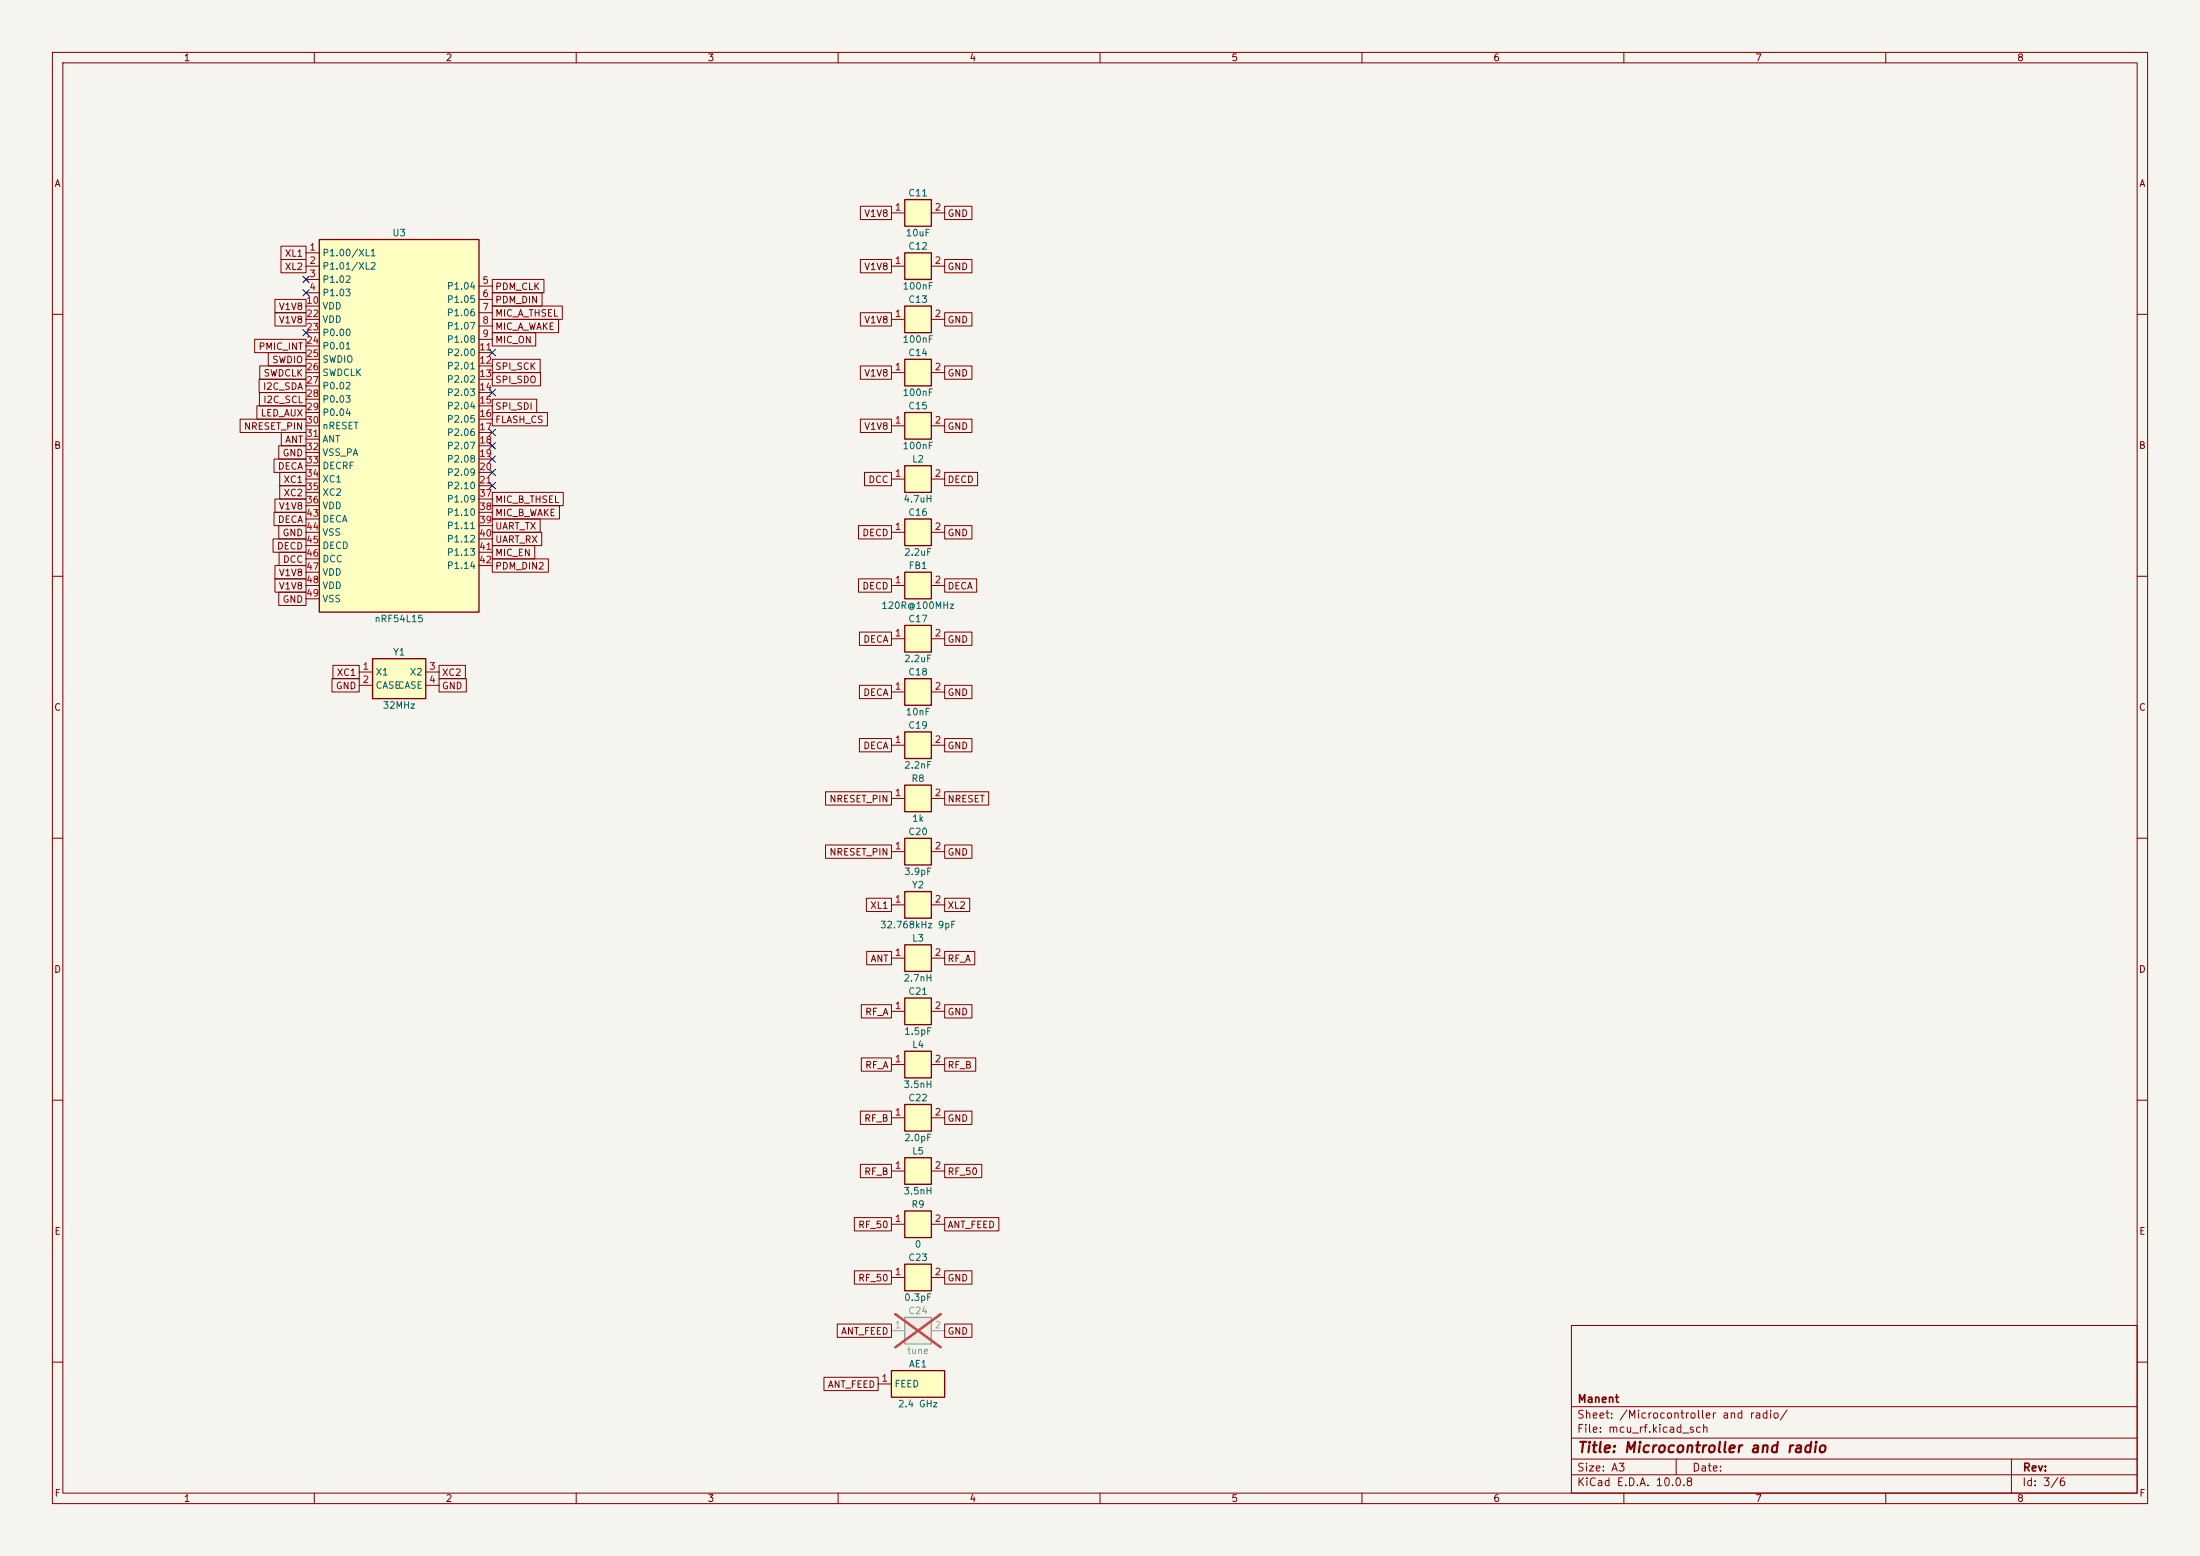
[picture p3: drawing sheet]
<svg xmlns="http://www.w3.org/2000/svg" width="420mm" height="297mm" viewBox="0 0 420 297" stroke-linecap="round" stroke-linejoin="round" font-family="sans-serif">
<path d="M0 0h420v297h-420z" fill="#f5f4ef" stroke="#f5f4ef" stroke-width=".19"/>
<g fill="none" stroke="#840000" stroke-width=".19">
<path d="M10 10h400v277h-400zM12 12h396v273h-396zM60 10v2M110 10v2M160 10v2M210 10v2M260 10v2M310 10v2M360 10v2M10 60h2M408 60h2M10 110h2"/>
<path d="M408 110h2M10 160h2M408 160h2M10 210h2M408 210h2M300 253h108v32h-108zM10 260h2M300 278.5h108M300 274.5h108M300 268.5h108M320 278.5v3M384 278.5v6.5"/>
<path d="M408 260h2M60 285v2M110 285v2M160 285v2M210 285v2M260 285v2M300 281.5h108M310 285v2M360 285v2"/>
</g>
<path d="M172.7 180.3h5.1v5.1h-5.1z" fill="#ffffc2"/>
<path d="M172.7 180.3h5.1v5.1h-5.1z" fill="none" stroke="#840000" stroke-width=".25"/>
<path d="M170.2 182.9h2.5M177.8 182.9h2.5" fill="none" stroke="#840000" stroke-width=".19"/>
<path d="M172.7 68.6h5.1v5.1h-5.1z" fill="#ffffc2"/>
<path d="M172.7 68.6h5.1v5.1h-5.1z" fill="none" stroke="#840000" stroke-width=".25"/>
<path d="M170.2 71.1h2.5M177.8 71.1h2.5" fill="none" stroke="#840000" stroke-width=".19"/>
<path d="M172.7 58.4h5.1v5.1h-5.1z" fill="#ffffc2"/>
<path d="M172.7 58.4h5.1v5.1h-5.1z" fill="none" stroke="#840000" stroke-width=".25"/>
<path d="M170.2 61h2.5M177.8 61h2.5" fill="none" stroke="#840000" stroke-width=".19"/>
<path d="M172.7 129.5h5.1v5.1h-5.1z" fill="#ffffc2"/>
<path d="M172.7 129.5h5.1v5.1h-5.1z" fill="none" stroke="#840000" stroke-width=".25"/>
<path d="M170.2 132.1h2.5M177.8 132.1h2.5" fill="none" stroke="#840000" stroke-width=".19"/>
<path d="M172.7 119.4h5.1v5.1h-5.1z" fill="#ffffc2"/>
<path d="M172.7 119.4h5.1v5.1h-5.1z" fill="none" stroke="#840000" stroke-width=".25"/>
<path d="M170.2 121.9h2.5M177.8 121.9h2.5" fill="none" stroke="#840000" stroke-width=".19"/>
<path d="M172.7 48.3h5.1v5h-5.1z" fill="#ffffc2"/>
<path d="M172.7 48.3h5.1v5h-5.1z" fill="none" stroke="#840000" stroke-width=".25"/>
<path d="M170.2 50.8h2.5M177.8 50.8h2.5" fill="none" stroke="#840000" stroke-width=".19"/>
<path d="M172.7 38.1h5.1v5.1h-5.1z" fill="#ffffc2"/>
<path d="M172.7 38.1h5.1v5.1h-5.1z" fill="none" stroke="#840000" stroke-width=".25"/>
<path d="M170.2 40.6h2.5M177.8 40.6h2.5" fill="none" stroke="#840000" stroke-width=".19"/>
<path d="M170.2 261.6h10.1v5.1h-10.1z" fill="#ffffc2"/>
<path d="M170.2 261.6h10.1v5.1h-10.1z" fill="none" stroke="#840000" stroke-width=".25"/>
<path d="M167.6 264.2h2.6" fill="none" stroke="#840000" stroke-width=".19"/>
<path d="M172.7 251.5h5.1v5h-5.1z" fill="#ebeae8"/>
<path d="M172.7 251.5h5.1v5h-5.1z" fill="none" stroke="#9c9b98" stroke-width=".25"/>
<path d="M170.2 254h2.5M177.8 254h2.5" fill="none" stroke="#9c9b98" stroke-width=".19"/>
<path d="M170.9 250.8l8.7 6.4M179.6 250.8l-8.7 6.4" fill="none" stroke="#e12e31" stroke-width=".46"/>
<path d="M172.7 88.9h5.1v5.1h-5.1z" fill="#ffffc2"/>
<path d="M172.7 88.9h5.1v5.1h-5.1z" fill="none" stroke="#840000" stroke-width=".25"/>
<path d="M170.2 91.4h2.5M177.8 91.4h2.5" fill="none" stroke="#840000" stroke-width=".19"/>
<path d="M172.7 170.2h5.1v5.1h-5.1z" fill="#ffffc2"/>
<path d="M172.7 170.2h5.1v5.1h-5.1z" fill="none" stroke="#840000" stroke-width=".25"/>
<path d="M170.2 172.7h2.5M177.8 172.7h2.5" fill="none" stroke="#840000" stroke-width=".19"/>
<path d="M172.7 160h5.1v5.1h-5.1z" fill="#ffffc2"/>
<path d="M172.7 160h5.1v5.1h-5.1z" fill="none" stroke="#840000" stroke-width=".25"/>
<path d="M170.2 162.6h2.5M177.8 162.6h2.5" fill="none" stroke="#840000" stroke-width=".19"/>
<path d="M172.7 241.3h5.1v5.1h-5.1z" fill="#ffffc2"/>
<path d="M172.7 241.3h5.1v5.1h-5.1z" fill="none" stroke="#840000" stroke-width=".25"/>
<path d="M170.2 243.8h2.5M177.8 243.8h2.5" fill="none" stroke="#840000" stroke-width=".19"/>
<path d="M172.7 231.1h5.1v5.1h-5.1z" fill="#ffffc2"/>
<path d="M172.7 231.1h5.1v5.1h-5.1z" fill="none" stroke="#840000" stroke-width=".25"/>
<path d="M170.2 233.7h2.5M177.8 233.7h2.5" fill="none" stroke="#840000" stroke-width=".19"/>
<path d="M172.7 190.5h5.1v5.1h-5.1z" fill="#ffffc2"/>
<path d="M172.7 190.5h5.1v5.1h-5.1z" fill="none" stroke="#840000" stroke-width=".25"/>
<path d="M170.2 193h2.5M177.8 193h2.5" fill="none" stroke="#840000" stroke-width=".19"/>
<path d="M172.7 200.7h5.1v5h-5.1z" fill="#ffffc2"/>
<path d="M172.7 200.7h5.1v5h-5.1z" fill="none" stroke="#840000" stroke-width=".25"/>
<path d="M170.2 203.2h2.5M177.8 203.2h2.5" fill="none" stroke="#840000" stroke-width=".19"/>
<path d="M172.7 221h5.1v5.1h-5.1z" fill="#ffffc2"/>
<path d="M172.7 221h5.1v5.1h-5.1z" fill="none" stroke="#840000" stroke-width=".25"/>
<path d="M170.2 223.5h2.5M177.8 223.5h2.5" fill="none" stroke="#840000" stroke-width=".19"/>
<path d="M172.7 210.8h5.1v5.1h-5.1z" fill="#ffffc2"/>
<path d="M172.7 210.8h5.1v5.1h-5.1z" fill="none" stroke="#840000" stroke-width=".25"/>
<path d="M170.2 213.4h2.5M177.8 213.4h2.5" fill="none" stroke="#840000" stroke-width=".19"/>
<path d="M172.7 149.9h5.1v5h-5.1z" fill="#ffffc2"/>
<path d="M172.7 149.9h5.1v5h-5.1z" fill="none" stroke="#840000" stroke-width=".25"/>
<path d="M170.2 152.4h2.5M177.8 152.4h2.5" fill="none" stroke="#840000" stroke-width=".19"/>
<path d="M172.7 99.1h5.1v5h-5.1z" fill="#ffffc2"/>
<path d="M172.7 99.1h5.1v5h-5.1z" fill="none" stroke="#840000" stroke-width=".25"/>
<path d="M170.2 101.6h2.5M177.8 101.6h2.5" fill="none" stroke="#840000" stroke-width=".19"/>
<path d="M172.7 139.7h5.1v5.1h-5.1z" fill="#ffffc2"/>
<path d="M172.7 139.7h5.1v5.1h-5.1z" fill="none" stroke="#840000" stroke-width=".25"/>
<path d="M170.2 142.2h2.5M177.8 142.2h2.5" fill="none" stroke="#840000" stroke-width=".19"/>
<path d="M172.7 78.7h5.1v5.1h-5.1z" fill="#ffffc2"/>
<path d="M172.7 78.7h5.1v5.1h-5.1z" fill="none" stroke="#840000" stroke-width=".25"/>
<path d="M170.2 81.3h2.5M177.8 81.3h2.5" fill="none" stroke="#840000" stroke-width=".19"/>
<path d="M172.7 109.2h5.1v5.1h-5.1z" fill="#ffffc2"/>
<path d="M172.7 109.2h5.1v5.1h-5.1z" fill="none" stroke="#840000" stroke-width=".25"/>
<path d="M170.2 111.8h2.5M177.8 111.8h2.5" fill="none" stroke="#840000" stroke-width=".19"/>
<path d="M71.1 125.7h10.2v7.7h-10.2z" fill="#ffffc2"/>
<path d="M71.1 125.7h10.2v7.7h-10.2z" fill="none" stroke="#840000" stroke-width=".25"/>
<path d="M68.6 128.3h2.5M68.6 130.8h2.5M81.3 128.3h2.5M81.3 130.8h2.5" fill="none" stroke="#840000" stroke-width=".19"/>
<path d="M61 45.7h30.4v71.1h-30.4z" fill="#ffffc2"/>
<path d="M61 45.7h30.4v71.1h-30.4z" fill="none" stroke="#840000" stroke-width=".25"/>
<g fill="none" stroke="#840000" stroke-width=".19">
<path d="M164.2 39.4h6v2.5h-6zM180.3 39.4h5.2v2.5h-5.2zM52.5 59.7h5.9v2.5h-5.9zM52.5 57.1h5.9v2.6h-5.9zM53.6 49.5h4.8v2.6h-4.8zM53.6 47h4.8v2.5h-4.8zM58.4 48.3h2.6M58.4 50.8h2.6M58.4 53.3h2.6M58.4 55.9h2.6M58.4 58.4h2.6M91.4 54.6h2.6"/>
<path d="M91.4 57.2h2.6M91.4 59.7h2.6M94 55.9h9.5v2.5h-9.5zM94 53.3h9.8v2.6h-9.8zM94 58.4h13.3v2.6h-13.3zM164.2 59.7h6v2.5h-6zM164.2 49.5h6v2.6h-6zM180.3 59.7h5.2v2.5h-5.2zM180.3 49.5h5.2v2.6h-5.2zM48.6 64.8h9.8v2.5h-9.8zM49 77.5h9.4v2.5h-9.4zM49.5 72.4h8.9v2.5h-8.9z"/>
<path d="M49.5 74.9h8.9v2.6h-8.9zM49.6 69.8h8.8v2.6h-8.8zM51.2 67.3h7.2v2.6h-7.2zM58.4 61h2.6M58.4 63.5h2.6M58.4 66h2.6M58.4 68.6h2.6M58.4 71.1h2.6M58.4 73.7h2.6M58.4 76.2h2.6M58.4 78.7h2.6M91.4 62.2h2.6"/>
<path d="M91.4 64.8h2.6M91.4 67.3h2.6M91.4 69.9h2.6M91.4 72.4h2.6M91.4 74.9h2.6M91.4 77.5h2.6M94 61h12.6v2.5h-12.6zM94 63.5h8.3v2.5h-8.3zM94 78.7h10.5v2.6h-10.5zM94 76.2h8.5v2.5h-8.5zM94 68.6h9.1v2.5h-9.1zM94 71.1h9.2v2.6h-9.2z"/>
<path d="M164.2 69.8h6v2.6h-6zM180.3 69.8h5.2v2.6h-5.2zM45.8 80h12.6v2.6h-12.6zM52.3 97.8h6.1v2.5h-6.1zM52.3 87.6h6.1v2.6h-6.1zM52.5 95.2h5.9v2.6h-5.9zM53.2 85.1h5.2v2.5h-5.2zM53.4 92.7h5v2.6h-5zM53.4 90.2h5v2.5h-5zM53.7 82.5h4.7v2.6h-4.7zM58.4 81.3h2.6M58.4 83.8h2.6"/>
<path d="M58.4 86.4h2.6M58.4 88.9h2.6M58.4 91.4h2.6M58.4 94h2.6M58.4 96.5h2.6M58.4 99.1h2.6M91.4 80h2.6M91.4 82.6h2.6M91.4 85.1h2.6M91.4 87.6h2.6M91.4 90.2h2.6M91.4 92.7h2.6"/>
<path d="M91.4 95.3h2.6M91.4 97.8h2.6M94 99.1h9.1v2.5h-9.1zM94 96.5h12.8v2.6h-12.8zM94 94h13.5v2.5h-13.5zM164.2 80h6v2.6h-6zM165 90.2h5.2v2.5h-5.2zM180.3 90.2h6.3v2.5h-6.3zM180.3 80h5.2v2.6h-5.2zM52.1 102.9h6.3v2.5h-6.3zM52.5 107.9h5.9v2.6h-5.9zM52.5 110.5h5.9v2.5h-5.9z"/>
<path d="M53.2 100.3h5.2v2.6h-5.2zM53.2 113h5.2v2.6h-5.2zM53.3 105.4h5.1v2.6h-5.1zM58.4 101.6h2.6M58.4 104.1h2.6M58.4 106.7h2.6M58.4 109.2h2.6M58.4 111.8h2.6M58.4 114.3h2.6M91.4 100.3h2.6M91.4 102.9h2.6M91.4 105.4h2.6"/>
<path d="M91.4 108h2.6M94 106.7h10.7v2.5h-10.7zM94 104.1h8.1v2.6h-8.1zM94 101.6h9.4v2.5h-9.4zM163.9 100.3h6.3v2.6h-6.3zM163.9 110.5h6.3v2.5h-6.3zM180.3 100.3h5.2v2.6h-5.2zM180.3 110.5h6.2v2.5h-6.2zM63.4 129.5h5.2v2.6h-5.2zM63.6 127h5v2.5h-5zM83.8 127h5v2.5h-5zM83.8 129.5h5.2v2.6h-5.2z"/>
<path d="M164.1 120.6h6.1v2.6h-6.1zM164.1 130.8h6.1v2.6h-6.1zM180.3 130.8h5.2v2.6h-5.2zM180.3 120.6h5.2v2.6h-5.2zM157.6 151.1h12.6v2.6h-12.6zM164.1 141h6.1v2.5h-6.1zM180.3 141h5.2v2.5h-5.2zM180.3 151.1h8.4v2.6h-8.4zM157.6 161.3h12.6v2.5h-12.6zM165.4 171.4h4.8v2.6h-4.8zM180.3 171.4h4.8v2.6h-4.8zM180.3 161.3h5.2v2.5h-5.2z"/>
<path d="M164.4 191.8h5.8v2.5h-5.8zM165.5 181.6h4.7v2.6h-4.7zM180.3 181.6h5.8v2.6h-5.8zM180.3 191.8h5.2v2.5h-5.2zM164.2 212.1h6v2.5h-6zM164.4 201.9h5.8v2.6h-5.8zM180.3 212.1h5.2v2.5h-5.2zM180.3 201.9h6v2.6h-6zM163.1 232.4h7.1v2.6h-7.1zM164.2 222.2h6v2.6h-6zM180.3 222.2h7.1v2.6h-7.1zM180.3 232.4h10.4v2.6h-10.4z"/>
<path d="M159.8 252.7h10.4v2.6h-10.4zM163.1 242.6h7.1v2.5h-7.1zM180.3 242.6h5.2v2.5h-5.2zM180.3 252.7h5.2v2.6h-5.2zM157.3 262.9h10.3v2.5h-10.3z"/>
</g>
<g fill="none" stroke="#000084" stroke-width=".19">
<path d="M57.8 52.7l1.2 1.2M57.8 55.3l1.2 1.2M59 52.7l-1.2 1.2M59 55.3l-1.2 1.2M57.8 62.9l1.2 1.2M59 62.9l-1.2 1.2M93.4 66.7l1.2 1.2M93.4 74.3l1.2 1.2M94.6 66.7l-1.2 1.2M94.6 74.3l-1.2 1.2M93.4 87l1.2 1.2M93.4 81.9l1.2 1.3"/>
<path d="M93.4 84.5l1.2 1.2M93.4 92.1l1.2 1.2M93.4 89.6l1.2 1.2M94.6 87l-1.2 1.2M94.6 81.9l-1.2 1.3M94.6 84.5l-1.2 1.2M94.6 92.1l-1.2 1.2M94.6 89.6l-1.2 1.2"/>
</g>
<text font-size="2" fill="#840000" x="301" y="277.8">Title: Microcontroller and radio</text>
<g font-size="1.5" fill="#840000">
<text x="301" y="268.1">Manent</text>
<text x="300.9" y="273.8">File: mcu_rf.kicad_sch</text>
<text x="300.9" y="271.1">Sheet: /Microcontroller and radio/</text>
<text x="300.9" y="281.2">Size: A3</text>
<text x="322.9" y="281.2">Date:</text>
<text x="386" y="281.2">Rev:</text>
<text x="300.9" y="284">KiCad E.D.A. 10.0.8</text>
<text x="385.9" y="284">Id: 3/6</text>
</g>
<g font-size="1.3" fill="#840000">
<text x="35" y="12">1</text>
<text x="85" y="12">2</text>
<text x="135" y="12">3</text>
<text x="185" y="12">4</text>
<text x="235" y="12">5</text>
<text x="285" y="12">6</text>
<text x="335" y="12">7</text>
<text x="385" y="12">8</text>
<text x="10.3" y="36">A</text>
<text x="408.3" y="36">A</text>
<text x="164.9" y="41.7">V1V8</text>
<text x="180.8" y="41.7">GND</text>
<text x="54.3" y="51.9">XL2</text>
<text x="54.3" y="49.3">XL1</text>
<text x="164.9" y="51.9">V1V8</text>
<text x="180.8" y="51.9">GND</text>
<text x="53.1" y="59.5">V1V8</text>
<text x="94.4" y="58.2">PDM_DIN</text>
<text x="94.4" y="55.7">PDM_CLK</text>
<text x="53.1" y="62">V1V8</text>
<text x="94.4" y="60.7">MIC_A_THSEL</text>
<text x="94.4" y="63.3">MIC_A_WAKE</text>
<text x="94.4" y="65.8">MIC_ON</text>
<text x="164.9" y="62">V1V8</text>
<text x="180.8" y="62">GND</text>
<text x="49.2" y="67.1">PMIC_INT</text>
<text x="51.9" y="69.6">SWDIO</text>
<text x="94.4" y="70.9">SPI_SCK</text>
<text x="50.1" y="74.7">I2C_SDA</text>
<text x="50.2" y="77.3">I2C_SCL</text>
<text x="50.2" y="72.2">SWDCLK</text>
<text x="94.4" y="73.4">SPI_SDO</text>
<text x="164.9" y="72.2">V1V8</text>
<text x="180.8" y="72.2">GND</text>
<text x="46.5" y="82.3">NRESET_PIN</text>
<text x="49.7" y="79.8">LED_AUX</text>
<text x="94.4" y="81.1">FLASH_CS</text>
<text x="94.4" y="78.5">SPI_SDI</text>
<text x="164.9" y="82.3">V1V8</text>
<text x="180.8" y="82.3">GND</text>
<text x="10.2" y="86">B</text>
<text x="52.9" y="90">DECA</text>
<text x="53.8" y="87.4">GND</text>
<text x="54.3" y="84.9">ANT</text>
<text x="408.2" y="86">B</text>
<text x="54" y="95">XC2</text>
<text x="54" y="92.5">XC1</text>
<text x="165.7" y="92.5">DCC</text>
<text x="180.8" y="92.5">DECD</text>
<text x="52.9" y="100.1">DECA</text>
<text x="53.1" y="97.6">V1V8</text>
<text x="94.4" y="101.4">UART_TX</text>
<text x="94.4" y="98.8">MIC_B_WAKE</text>
<text x="94.4" y="96.3">MIC_B_THSEL</text>
<text x="52.8" y="105.2">DECD</text>
<text x="53.8" y="102.7">GND</text>
<text x="53.9" y="107.7">DCC</text>
<text x="94.4" y="106.5">MIC_EN</text>
<text x="94.4" y="103.9">UART_RX</text>
<text x="164.5" y="102.7">DECD</text>
<text x="180.8" y="102.7">GND</text>
<text x="53.1" y="110.3">V1V8</text>
<text x="53.1" y="112.8">V1V8</text>
<text x="94.4" y="109">PDM_DIN2</text>
<text x="164.5" y="112.8">DECD</text>
<text x="180.8" y="112.8">DECA</text>
<text x="53.8" y="115.4">GND</text>
<text x="164.7" y="123">DECA</text>
<text x="180.8" y="123">GND</text>
<text x="64" y="131.9">GND</text>
<text x="64.2" y="129.3">XC1</text>
<text x="84.3" y="129.3">XC2</text>
<text x="84.3" y="131.9">GND</text>
<text x="10.2" y="136">C</text>
<text x="164.7" y="133.1">DECA</text>
<text x="180.8" y="133.1">GND</text>
<text x="408.2" y="136">C</text>
<text x="164.7" y="143.3">DECA</text>
<text x="180.8" y="143.3">GND</text>
<text x="158.2" y="153.5">NRESET_PIN</text>
<text x="180.8" y="153.5">NRESET</text>
<text x="158.2" y="163.6">NRESET_PIN</text>
<text x="180.8" y="163.6">GND</text>
<text x="166" y="173.8">XL1</text>
<text x="180.8" y="173.8">XL2</text>
<text x="10.2" y="186">D</text>
<text x="166.1" y="183.9">ANT</text>
<text x="180.8" y="183.9">RF_A</text>
<text x="408.2" y="186">D</text>
<text x="165.1" y="194.1">RF_A</text>
<text x="180.8" y="194.1">GND</text>
<text x="165.1" y="204.3">RF_A</text>
<text x="180.8" y="204.3">RF_B</text>
<text x="164.9" y="214.4">RF_B</text>
<text x="180.8" y="214.4">GND</text>
<text x="164.9" y="224.6">RF_B</text>
<text x="180.8" y="224.6">RF_50</text>
<text x="10.3" y="236">E</text>
<text x="163.7" y="234.7">RF_50</text>
<text x="180.8" y="234.7">ANT_FEED</text>
<text x="408.3" y="236">E</text>
<text x="163.7" y="244.9">RF_50</text>
<text x="180.8" y="244.9">GND</text>
<text x="160.5" y="255.1">ANT_FEED</text>
<text x="180.8" y="255.1">GND</text>
<text x="157.9" y="265.2">ANT_FEED</text>
<text x="10.3" y="286">F</text>
<text x="35" y="287">1</text>
<text x="85" y="287">2</text>
<text x="135" y="287">3</text>
<text x="185" y="287">4</text>
<text x="235" y="287">5</text>
<text x="285" y="287">6</text>
<text x="335" y="287">7</text>
<text x="385" y="287">8</text>
<text x="408.3" y="286">F</text>
</g>
<g font-size="1.3" fill="#a90000">
<text x="170.7" y="40.5">1</text>
<text x="178.3" y="40.5">2</text>
<text x="59" y="48.1">1</text>
<text x="59" y="50.7">2</text>
<text x="59" y="53.2">3</text>
<text x="170.7" y="50.7">1</text>
<text x="178.3" y="50.7">2</text>
<text x="58.4" y="58.3">10</text>
<text x="59" y="55.7">4</text>
<text x="92" y="54.5">5</text>
<text x="92" y="57">6</text>
<text x="92" y="59.6">7</text>
<text x="58.4" y="60.8">22</text>
<text x="58.4" y="63.4">23</text>
<text x="58.4" y="65.9">24</text>
<text x="92" y="62.1">8</text>
<text x="92" y="64.6">9</text>
<text x="170.7" y="60.8">1</text>
<text x="178.3" y="60.8">2</text>
<text x="58.4" y="68.4">25</text>
<text x="58.4" y="71">26</text>
<text x="91.4" y="67.2">11</text>
<text x="91.4" y="69.7">12</text>
<text x="170.7" y="71">1</text>
<text x="178.3" y="71">2</text>
<text x="58.4" y="73.5">27</text>
<text x="58.4" y="76.1">28</text>
<text x="91.4" y="72.3">13</text>
<text x="91.4" y="74.8">14</text>
<text x="91.4" y="77.3">15</text>
<text x="58.4" y="78.6">29</text>
<text x="58.4" y="81.1">30</text>
<text x="58.4" y="83.7">31</text>
<text x="91.4" y="79.9">16</text>
<text x="91.4" y="82.4">17</text>
<text x="170.7" y="81.1">1</text>
<text x="178.3" y="81.1">2</text>
<text x="58.4" y="86.2">32</text>
<text x="58.4" y="88.8">33</text>
<text x="91.4" y="85">18</text>
<text x="91.4" y="87.5">19</text>
<text x="58.4" y="91.3">34</text>
<text x="58.4" y="93.8">35</text>
<text x="91.4" y="90">20</text>
<text x="91.4" y="92.6">21</text>
<text x="91.4" y="95.1">37</text>
<text x="170.7" y="91.3">1</text>
<text x="178.3" y="91.3">2</text>
<text x="58.4" y="96.4">36</text>
<text x="58.4" y="98.9">43</text>
<text x="58.4" y="101.5">44</text>
<text x="91.4" y="97.7">38</text>
<text x="91.4" y="100.2">39</text>
<text x="170.7" y="101.5">1</text>
<text x="178.3" y="101.5">2</text>
<text x="58.4" y="104">45</text>
<text x="58.4" y="106.5">46</text>
<text x="91.4" y="102.7">40</text>
<text x="91.4" y="105.3">41</text>
<text x="91.4" y="107.8">42</text>
<text x="58.4" y="109.1">47</text>
<text x="58.4" y="111.6">48</text>
<text x="170.7" y="111.6">1</text>
<text x="178.3" y="111.6">2</text>
<text x="58.4" y="114.2">49</text>
<text x="170.7" y="121.8">1</text>
<text x="178.3" y="121.8">2</text>
<text x="69.1" y="128.1">1</text>
<text x="69.1" y="130.7">2</text>
<text x="81.8" y="128.1">3</text>
<text x="81.8" y="130.7">4</text>
<text x="170.7" y="131.9">1</text>
<text x="178.3" y="131.9">2</text>
<text x="170.7" y="142.1">1</text>
<text x="178.3" y="142.1">2</text>
<text x="170.7" y="152.3">1</text>
<text x="178.3" y="152.3">2</text>
<text x="170.7" y="162.4">1</text>
<text x="178.3" y="162.4">2</text>
<text x="170.7" y="172.6">1</text>
<text x="178.3" y="172.6">2</text>
<text x="170.7" y="182.7">1</text>
<text x="178.3" y="182.7">2</text>
<text x="170.7" y="192.9">1</text>
<text x="178.3" y="192.9">2</text>
<text x="170.7" y="203.1">1</text>
<text x="178.3" y="203.1">2</text>
<text x="170.7" y="213.2">1</text>
<text x="178.3" y="213.2">2</text>
<text x="170.7" y="223.4">1</text>
<text x="178.3" y="223.4">2</text>
<text x="170.7" y="233.5">1</text>
<text x="178.3" y="233.5">2</text>
<text x="170.7" y="243.7">1</text>
<text x="178.3" y="243.7">2</text>
<text x="168.2" y="264">1</text>
</g>
<g font-size="1.3" fill="#006464">
<text x="173.3" y="37.8">C11</text>
<text x="74.8" y="45.4">U3</text>
<text x="172.8" y="45.4">10uF</text>
<text x="173.3" y="48">C12</text>
<text x="61.4" y="49.2">P1.00/XL1</text>
<text x="61.4" y="51.8">P1.01/XL2</text>
<text x="61.4" y="54.3">P1.02</text>
<text x="61.4" y="56.8">P1.03</text>
<text x="61.4" y="59.4">VDD</text>
<text x="85.2" y="55.6">P1.04</text>
<text x="85.2" y="58.1">P1.05</text>
<text x="172.2" y="55.6">100nF</text>
<text x="173.3" y="58.1">C13</text>
<text x="61.4" y="61.9">VDD</text>
<text x="61.4" y="64.5">P0.00</text>
<text x="85.2" y="60.7">P1.06</text>
<text x="85.2" y="63.2">P1.07</text>
<text x="85.2" y="65.7">P1.08</text>
<text x="172.2" y="65.7">100nF</text>
<text x="61.4" y="67">P0.01</text>
<text x="61.4" y="69.5">SWDIO</text>
<text x="85.2" y="68.3">P2.00</text>
<text x="85.2" y="70.8">P2.01</text>
<text x="173.3" y="68.3">C14</text>
<text x="61.4" y="72.1">SWDCLK</text>
<text x="61.4" y="74.6">P0.02</text>
<text x="61.4" y="77.2">P0.03</text>
<text x="85.2" y="73.4">P2.02</text>
<text x="85.2" y="75.9">P2.03</text>
<text x="172.2" y="75.9">100nF</text>
<text x="61.4" y="79.7">P0.04</text>
<text x="61.4" y="82.2">nRESET</text>
<text x="85.2" y="78.4">P2.04</text>
<text x="85.2" y="81">P2.05</text>
<text x="85.2" y="83.5">P2.06</text>
<text x="173.3" y="78.4">C15</text>
<text x="61.4" y="84.8">ANT</text>
<text x="61.4" y="87.3">VSS_PA</text>
<text x="61.4" y="89.9">DECRF</text>
<text x="85.2" y="86.1">P2.07</text>
<text x="85.2" y="88.6">P2.08</text>
<text x="172.2" y="86.1">100nF</text>
<text x="174" y="88.6">L2</text>
<text x="61.4" y="92.4">XC1</text>
<text x="61.4" y="94.9">XC2</text>
<text x="85.2" y="91.1">P2.09</text>
<text x="85.2" y="93.7">P2.10</text>
<text x="61.4" y="97.5">VDD</text>
<text x="61.4" y="100">DECA</text>
<text x="85.2" y="96.2">P1.09</text>
<text x="85.2" y="98.8">P1.10</text>
<text x="85.2" y="101.3">P1.11</text>
<text x="172.4" y="96.2">4.7uH</text>
<text x="173.3" y="98.8">C16</text>
<text x="61.4" y="102.6">VSS</text>
<text x="61.4" y="105.1">DECD</text>
<text x="61.4" y="107.6">DCC</text>
<text x="85.2" y="103.8">P1.12</text>
<text x="85.2" y="106.4">P1.13</text>
<text x="172.5" y="106.4">2.2uF</text>
<text x="61.4" y="110.2">VDD</text>
<text x="61.4" y="112.7">VDD</text>
<text x="85.2" y="108.9">P1.14</text>
<text x="173.3" y="108.9">FB1</text>
<text x="61.4" y="115.3">VSS</text>
<text x="71.4" y="119.1">nRF54L15</text>
<text x="168.1" y="116.5">120R@100MHz</text>
<text x="173.3" y="119.1">C17</text>
<text x="74.9" y="125.4">Y1</text>
<text x="71.6" y="129.2">X1</text>
<text x="71.6" y="131.8">CASE</text>
<text x="75.8" y="131.8">CASE</text>
<text x="78.1" y="129.2">X2</text>
<text x="172.5" y="126.7">2.2uF</text>
<text x="173.3" y="129.2">C18</text>
<text x="73" y="135.6">32MHz</text>
<text x="172.8" y="136.9">10nF</text>
<text x="173.3" y="139.4">C19</text>
<text x="172.5" y="147">2.2nF</text>
<text x="173.9" y="149.6">R8</text>
<text x="173.3" y="159.7">C20</text>
<text x="174" y="157.2">1k</text>
<text x="172.5" y="167.3">3.9pF</text>
<text x="174" y="169.9">Y2</text>
<text x="167.9" y="177.5">32.768kHz 9pF</text>
<text x="174" y="180">L3</text>
<text x="172.4" y="187.7">2.7nH</text>
<text x="173.3" y="190.2">C21</text>
<text x="172.5" y="197.8">1.5pF</text>
<text x="174" y="200.4">L4</text>
<text x="172.4" y="208">3.5nH</text>
<text x="173.3" y="210.5">C22</text>
<text x="172.5" y="218.1">2.0pF</text>
<text x="174" y="220.7">L5</text>
<text x="172.4" y="228.3">3.5nH</text>
<text x="173.9" y="230.8">R9</text>
<text x="174.5" y="238.5">0</text>
<text x="173.3" y="241">C23</text>
<text x="172.5" y="248.6">0.3pF</text>
<text x="173.4" y="261.3">AE1</text>
<text x="170.7" y="265.1">FEED</text>
<text x="171.3" y="268.9">2.4 GHz</text>
</g>
<g font-size="1.3" fill="#939391">
<text x="173.3" y="251.2">C24</text>
<text x="173.1" y="258.8">tune</text>
</g>
<g font-size="1.3" fill="#a5a4a2">
<text x="170.7" y="253.9">1</text>
<text x="178.3" y="253.9">2</text>
</g>
</svg>
